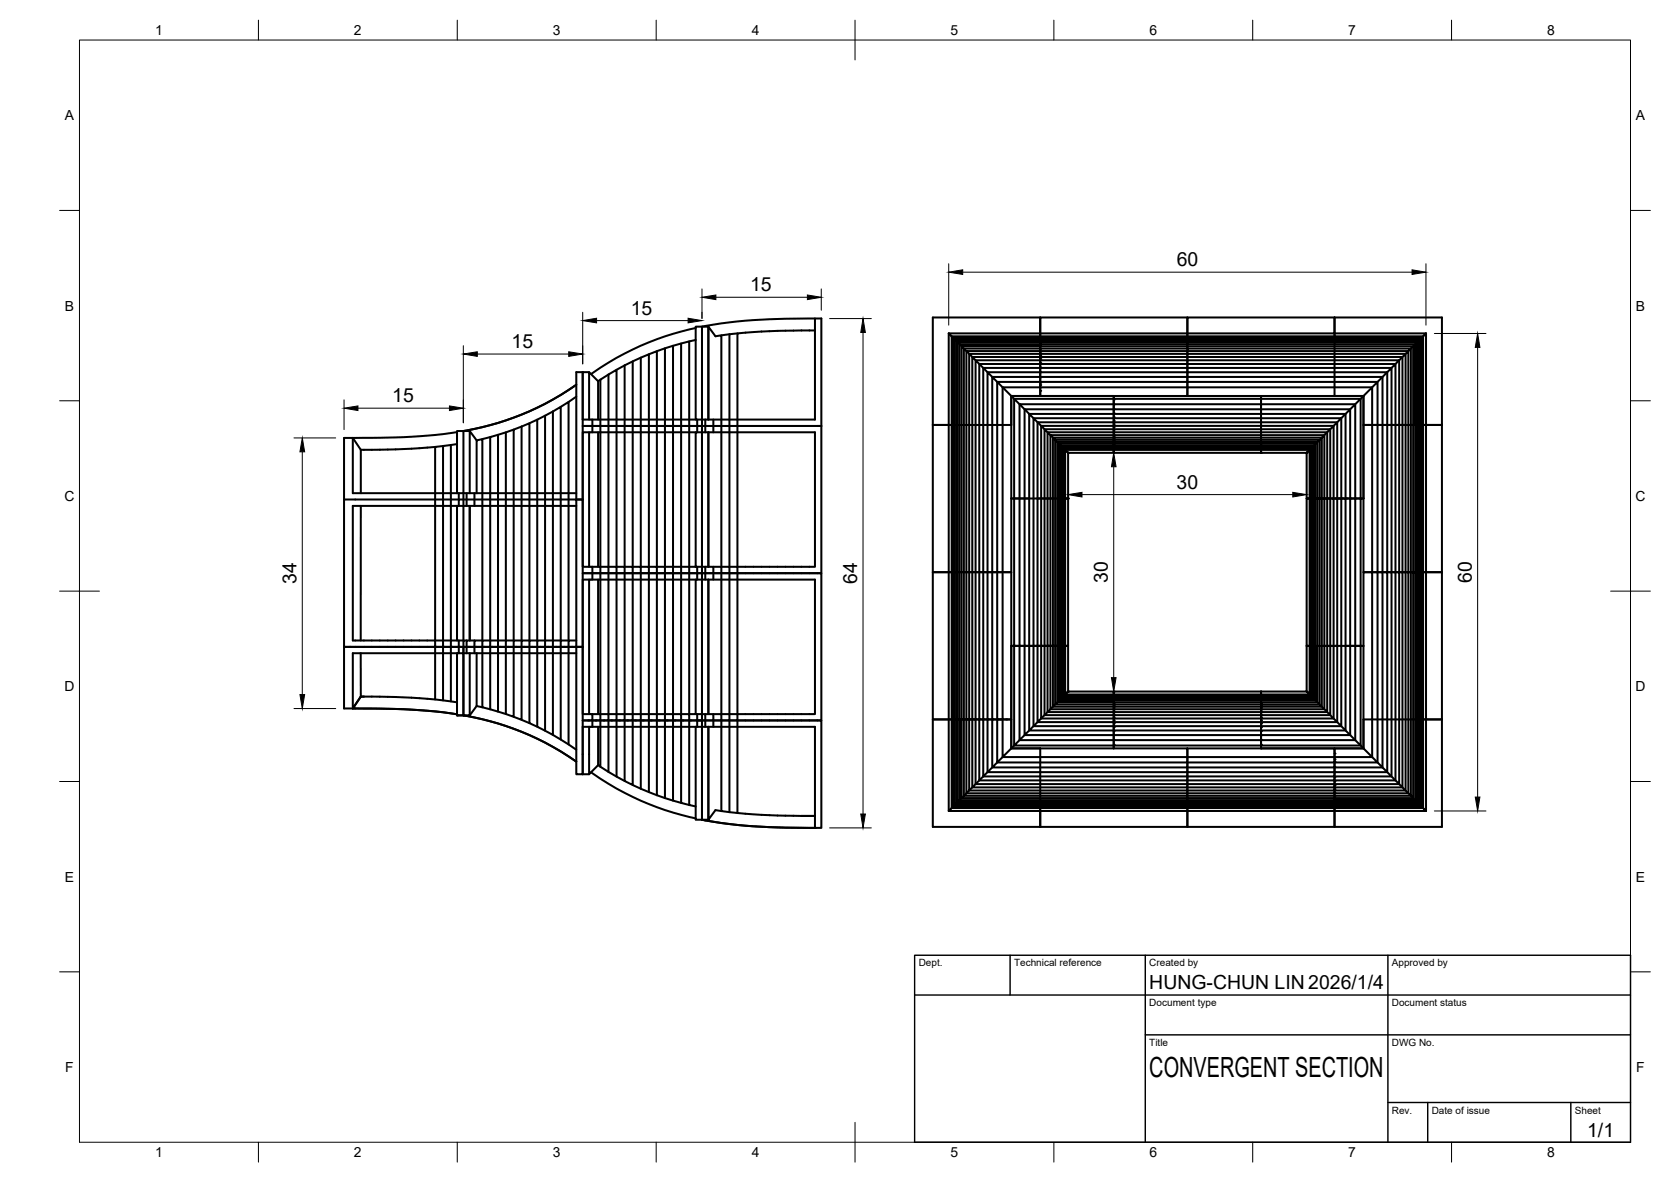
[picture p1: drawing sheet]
<svg xmlns="http://www.w3.org/2000/svg" width="420mm" height="297mm" viewBox="0 0 420 297" stroke-linecap="round" stroke-linejoin="round" font-family="sans-serif">
<!-- layer: Visible -->
<g fill="none" stroke="#000" stroke-width=".51">
<path d="M335.6 79.8h-37v6.1M335.6 79.8v4h-97.1M335.6 79.8h27v27h-6.1M335.6 79.8v4M144.9 99.7l-1.9 1.3M146.5 93.5h1.6v11.9M146.5 93.5v32h-1.6M146.5 93.5h-1.6v32M148.1 93.5l2.3 2.3M150.4 95.8v9.6M151 95.4l-.6 .4M153 94.1l-2 1.3v47h2v1.6h-2v35.5h2v1.5h-2v11.7l-.6-.4v-9.6"/>
<path d="M157.1 91.8l2-1v51.6h2v1.6h-2v35.5h2v1.5h-2v16.3l-2-1v-15.3h2v-1.5h-2v-35.5h2v-1.6h-2zM157.1 91.8l-2.1 1.1M159.1 90.8l4.1-1.8v53.4h2v1.6h-2v35.5h2v1.5h-2v18.1l2 .7M161.1 89.9v52.5h2.1v1.6h-2.1v35.5h2.1v1.5h-2.1v17.2M167.2 87.5l-2 .8M169.2 86.9l-2 .6v54.9h2v1.6h-2v35.5h2v1.5h-2v19.6l-2-.8v-18.8h2v-1.5h-2v-35.5h2v-1.6h-2v-54.1l-2 .7M171.3 86.3l2-.5v56.6h3.2v-33.8h-1.6v33.8M174.9 82.4a70.1 70.1 0 0 0-26.3 11.6M174.9 82.1h1.6v23.3h-1.6zM174.9 85.4l-1.6 .4M183.4 84l-2 .3M204.9 83a188.7 188.7 0 0 0-19.5 .8v58.6h19.5v-33.8h-28.4"/>
<path d="M204.9 80l-3.4 .1a132 132 0 0 0-25 2h1.6v23.3v-23.3l1.8 2.4 1.5-.2v58.1h2v1.6h-2v35.5h2v1.5h-2v22.8l2 .3v-23.1h2v-1.5h-2v-35.5h2v-1.6h-2v-58.4l2-.2M238.6 83.8l-.1 23M238.6 83.8l.7 .7v22.3M240.6 85.9l.2 .2v20.7M240.6 85.9v115.8M240.6 85.9h115.9M242.4 87.6l.6 .6v55.6h.7v37h.8v17.1l-.8 .8v-17.9h-.7v-37h-.6zM243.7 88.9h17.9v-.7h37v-.6h56.2l-.7 .6h-55.5v.7h-37v.8h-17.1zM245.3 90.5l.9 1v52.3h1v37h1.1v13.2l-1.1 1.1v-14.3h-1v-37h-.9zM247.2 92.5h14.4v-1h37v-1h53.2l-.9 1h-52.3v1h-37v1h-13.3zM261.6 86.1h-20.8l.5 .4v57.3h.5v37h.6v19.2l-.6 .6h56.8v-.6h37v-.6h18.5l-.7-.7v-54.9h-.8v-37h-.8v-16.3l.8-.8h-54v.8h-37v1h-15.4l1 1v51.3h1.1v37h1.2v12.1l-1.2 1.1h50.3v-1.1h37v-1.3h10.8l-1.4-1.3v-46.5h-2.2v37M261.6 86.1v13.4h-7.3l-2.2-2.2h9.5v-1.3h37v-1.3h49l-1.2 1.3h-47.8v1.3h-37v2.2h37v-13.4"/>
<path d="M261.6 85.9v-6.1h37v6.1M261.6 85.9v-6.1h-27.1v27M261.6 85.9v.2M280 99.5v.7h62.1l-1.3 1.4h-60.8v1.3h-22.4l1.2 1.1h21.2v-1.1h59.5l1.3-1.3v23.7h1.3v-25.1l.7-.7h-7.2M280 99.5v12.6M280 99.5h-25.7v7.3M298.6 86.1h-37v.4h-20.3l.5 .5h19.8v-.5h37v-.4h37M298.6 85.9v.2M335.6 99.5h-37v-2.2h46.4l1.4-1.3v10.8h1.2v37h1.2v50.2l-1.2-1.1h-12v1.1h-37v1.1h-51.4l-1 1v-15.3h-.9v-37h-.8v-54.1l.8 .8h16.3v-.8h37v-.8h54.8l.7-.7v18.6h.7v37h.5v56.8l-.5-.6h-19.2v.6h-37v.5h-57.3l-.5 .4v-20.7M335.6 86.1v13.4M335.6 85.2v.7M335.6 83.8v.8"/>
<path d="M335.6 84.5h-96.3l.2 .2h118.1l-.3 .3v117.6l-.3-.3v-117l-.3 .4h-116.3l.2 .2h21M335.6 84.5v1.4M335.6 83.8h22.9M335.6 99.5h7.2v25.8M335.6 85.9v.2M348.8 93.5l1.1-1v14.3h1v37h.9v53.2l-.9-.9v-52.3h-1v-37h-1.1zM352.6 89.7l.8-.8v17.9h.7v37h.7v56.2l-.7-.6v-55.6h-.7v-37h-.8zM356.5 85.9l-.2 .2h-20.7M356.5 85.9v115.8M358.5 83.8l-.7 .7h-22.2M358.6 83.8v97h4M88.7 110.1v13.8h26.2"/>
<path d="M88.7 110.1l2 2.9M88.7 110.1h-2.2v15.4M90.7 113v10.9M109.4 112.3a191.5 191.5 0 0 1-18.7 .7M111.4 112.1l-2 .2v48.7h2v1.6h-2v13.2a191.5 191.5 0 0 0-18.7-.7M111.4 112.1l2-.3v49.2h-2zM114.9 108.6a165.7 165.7 0 0 1-26.2 1.5M114.9 111.6l-1.5 .2M116.5 108.3a69.5 69.5 0 0 0 28.4-11.6 69.1 69.1 0 0 1-28.4 11.6zM116.5 108.3h-1.6v15.6h1.6M118.1 108.3h-1.6v15.6M119.8 110.7l-1.7-2.4v15.6"/>
<path d="M123.3 109.8l-2 .5M129.2 108l-4 1.3M131.1 107.2l2-.8v54.6h-2v1.6h-1.9v17.5l-2-.7v-16.8h2v-1.6h1.9zM131.1 107.2l-1.9 .8v53h-2v1.6h-2v16.2l-1.9-.5v-15.7h1.9v-1.6h2v-52.3M133.1 106.4l2-.9v55.5h-2v1.6h2M137.1 104.5l-2 1M139 103.4l2-1.2v58.8h-2v1.6h-1.9v21l-2-1v-20M139 103.4v57.6h-1.9v1.6h-2M139 103.4l-1.9 1.1v56.5h-2v1.6M141 102.2l2-1.2v60h-2v1.6h-2v22.1l-1.9-1.1M146.5 105.4h28.4M148.1 108.6h-1.6v33.8h1.6"/>
<path d="M148.9 105.4v3.2M150.4 108.6v33.8M174.9 108.6h-26.8v33.8h.8v1.6h-2.4h30v-1.6M175.3 108.6v-1.6h1.2v1.6M175.3 105.4v1.6h-28.8h30v-1.6M176.5 105.4h28.4v-25.4h1.6v27h-1M176.5 108.6v33.8M177.3 105.4v3.2M178.1 108.6v33.8M179.4 105.4v3.2M205.5 107h1v37h-21.1v35.5h19.5v-33.8h-28.4M205.5 107h-29v1.6"/>
<path d="M234.5 106.8v37h6.1M234.5 106.8h4v97M234.5 106.8h4M238.5 106.8h.9M239.3 106.8h1.3M239.3 106.8v96.3l.2-.3v-118.1l.3 .3h117.5l-.3 .3h-116.9l.3 .4v116.2l.2-.2v-20.9M240 106.8h.6M240.6 106.8h.2M240.8 106.8v37h.5v37h.5v19.8l-.5 .5v-20.3h-.5v-37M240.8 106.8h13.5M254.3 106.8v37h-2.2v-46.5l-1.4-1.3h10.9v-1.3h37v-1.2h50.2l-1.2 1.2v12.1h1.2v37h1.1v51.3l1 1h-15.3v.9h-37v.9h-54.1l.8-.9v-16.2h-.8v-37h-.8v-54.9l-.7-.7h18.6v-.6h37v-.6h56.7l-.5 .6v19.2h.5v37h.5v57.3l.5 .4h-20.7M254.3 106.8v-7.3l.7 .7h25v1.4h-23.7l1.3 1.3v59.4h1.2v21.3l-1.2 1.1v-22.4h-1.3v-60.7l-1.3-1.4v62.1h-.7"/>
<path d="M259.9 105.1l1 1v56.2h.9v18.3l.8-.9v-17.4h-.8v-55.3l-.9-.9h19.1v-1h57.2l-1 1h-56.2v.9h-18.2l.8 .9h17.4v-.9h55.3l.9-.9v19.2h1v57.2l-1-1v-56.2h-.9v-18.3l-.8 .9v17.4h.8v55.3l.9 .9h-19.1v1h-57.2l1-1h56.2v-.9h18.2l-.8-.9h-17.4v.9h-55.3l-.9 .9v-19.2h-1zM262.6 107.9l.8 .7h16.6v-.7h54.5l-.8 .7v16.7h.8v54.4l-.8-.7h-16.6v.7h-54.5l.8-.7v-16.7h-.8zM263.4 108.6l.7 .8v52.9h.7v15.3l.5-.6v-14.7h-.5v-52.3l-.7-.6h15.9v-.8h53.7l-.7 .8h-53v.6h-15.2l.5 .5h14.7v-.5h52.4l.6-.6v15.9h.7v53.7l-.7-.8v-52.9h-.6v-15.3l-.6 .5v14.8h.6v52.3l.6 .6h-15.9v.8h-53.7l.7-.8h53v-.6h15.3l-.6-.6h-14.7v.6h-52.3l-.7 .6v-15.9h-.7zM268.5 113.8l-.7-.7v12.2h-.2v37h-.3v12.7l.3-.2v-12.5h.2v-37h.2M268.5 113.8h.1M280 113.8v-.7h-12.2l-.2-.3v12.5h-.3v37h-.3v-50l-.2-.2v13.2M280 113.8h37.1M280 110.4v1.9M280 112.3v1.5M280 113.8h-11.4v11.5M280 112.3h-13l.3 .3v12.7M280 112.1h-13.2v13.2"/>
<path d="M317.1 112.1h13.2l-.2 .2h-50.1v.3h37.1v.2h12.4l-.2 .3v12.2h-.7M317.1 113.2v-.1h-37.1v-.3h-12.4l-.3-.2h12.7v.2h37.1v.3h12.2l-.7 .7M317.1 112.1h-37.1v.2M317.1 111.1h-37.1v.4h-13.7l.4 .4v50.4h.1v-37M317.1 112.1h-37.1v-.2h50.4l.4-.4v13.8h.5v37M317.1 110.5h14.7l-.5 .6v14.2h.5v37M317.1 104h21.2l-1.1 1.1v20.2h1.1v37M317.1 111.1v1M317.1 106v4.1M317.1 104v-4.5v11M317.1 111.1h14.2l-.5 .4h-50.8v.4h-13.3l.1 .2h13.2M317.1 110.5h-37.1v.6h-14.2l-.5-.6v14.8"/>
<path d="M317.1 104h-37.1v1.1h-20.1l-1.1-1.1v21.3M317.1 110.5v1.6M317.1 112.6v.9M317.1 113.6v.1M317.1 113.8h.1M317.1 112.1v.5M317.1 113.8h11.4v11.5M317.1 112.6h12.7l.3-.3v13M317.1 113.4v.4M317.1 112.1h13.2v13.2M328.6 113.8h-.1M356.3 106.8v-20.7l-.5 .4h-57.2v.5h-37v.6h-19.2l-.6-.6v56.8h.6v37h.6v18.6l.7-.7h54.9v-.8h37v-.9h16.2l.8 .9v-54.1h-.8v-37h-.9v-15.3l-1 1h-51.3v1h-37v1.2h-12.1l-1.2-1.2v50.3h1.2v37h1.2v10.8l1.4-1.3h46.5v-2.2h-37"/>
<path d="M356.3 106.8h-13.5v-7.3l2.2-2.2v9.5h1.4v37h1.2v49.1l-1.2-1.3v-47.8h-1.4v-37h-2.2v37h13.5M356.3 106.8h.2M356.5 106.8h6.1v37h-6.1M356.5 106.8v-20.9l.2-.2v116.2l.3 .4h-116.9l-.3 .3h117.5l.3 .2v-118.1l.2-.2v96.3M90.7 127.1v33.9M114.9 127.1h-26.2v33.9h20.7v1.6h-22.9M114.9 127.1v33.9h-1.5v1.6M114.9 127.1h30M115.4 123.9v1.6h-28.9v37.1M115.4 127.1v-1.6h29.5v37.1h-1.9v24.5l1.9 1.3M116.5 123.9h28.4M116.5 123.9v37.1h-1.6"/>
<path d="M117.3 123.9v3.2M118.1 127.1v33.9M119.3 123.9v3.2M119.8 123.9v-13.2l1.5-.4v50.7h-2v1.6h-2M144.9 125.5h1.6v37.1M258.8 125.3v37h1.1v20.2l-1.1 1.1h58.3v-1.1h20.1l1.1 1.1v-21.3M258.8 125.3h-4.5h11M260.7 125.3h4.2M265.3 125.3v37h.5v14.2l-.5 .5h14.7M265.3 125.3h1.5M265.8 125.3v37h.5v13.8l.4-.4h50.4v-.2h-37.1M265.8 125.3h1"/>
<path d="M265.8 125.3v-14.2l.5 .4v50.8h.4v13.4l.1-.2v-13.2M266.8 125.3v37h.2M266.8 125.3h.5M267.3 125.3h1M268.1 125.3h.4M268.4 125.3h.1M268.5 125.3h.1M268.6 125.3l-.1 37M328.5 125.3h1.6M328.6 125.3l-.1 37M330.1 125.3h.2v37M330.1 125.3h1.8"/>
<path d="M330.3 125.3v-13.2l.1-.2v13.4h.4v50.8l.5 .4v-14.2M330.3 125.3h12.5M342.8 125.3h-.7v62.1l-1.3-1.4v-60.7h-1.3v-22.4l-1.2 1.1v21.3h1.2v59.4l1.3 1.3h-23.7v1.4h25l.7 .7v-7.3M148.1 145.7h-1.6v33.8h1.6M148.9 142.4h2.1v1.6h-2.1v1.7M150.4 145.7v33.8M174.9 145.7h-26.8v33.8h.8v1.5h-2.4h30M175.3 142.4v1.6h-2v35.5h3.2v-33.8h-1.6v33.8M175.3 145.7v-1.7h1.2v1.7M176.5 142.4h.8v1.6h-.8zM176.5 145.7v-1.7h30v37h-21.1v23.3l-2-.2M176.5 145.7v33.8"/>
<path d="M177.3 142.4h2.1v1.6h-2.1v1.7M178.1 145.7v33.8M179.4 142.4h2v1.6h-2v1.7M240.6 143.8h-6.1v37h6.1M240.6 143.8h.2M240.8 143.8h13.5v37h-2.2v-37h-1.4v-47.8l-1.2-1.3v49.1h1.2v37h1.4v9.5l2.2-2.2v-7.3h-13.5M356.3 143.8v-37h-.5v-20.3l-.5 .5v19.8h.5v37h.5v37M356.3 143.8h.2M356.5 143.8h6.1v37M86.5 162.6v15.4l7 .1a145.7 145.7 0 0 1 21.4 1.4 165.7 165.7 0 0 0-26.2-1.5l2-2.9h.8M86.5 162.6h30M90.7 164.2v10.9"/>
<path d="M111.4 176l3.5 .5M113.4 162.6v13.7M113.4 162.6h-2v13.4l-2-.2M114.9 164.2h-26.2v13.8l2-2.9M114.9 179.8h1.6M115.4 161v1.6h-2M115.4 164.2v-1.6h1.1v17.2h-1.6v-15.6h1.6M116.5 179.8a69.5 69.5 0 0 1 28.4 11.6 69.1 69.1 0 0 0-28.4-11.6zM116.5 164.2h28.4M116.5 164.2v-1.6h.8v1.6M116.5 164.2v15.6h1.6v-15.6M117.3 161h-.8v1.6h.8"/>
<path d="M117.3 162.6h27.6M119.3 164.2v-1.6h2v-1.6h2v-51.2l1.9-.5v51.7h-1.9v1.6h-2v15.1l2 .6M119.3 161h-2v1.6M119.8 177.4l1.5 .3M119.8 177.4l-1.7 2.4M119.8 164.2v13.2M125.2 178.8l2 .6M144.9 161h-1.9v1.6h-2v23.3l2 1.2M144.9 162.6v32h1.6v-32M144.9 162.6h1.6M148.9 179.5h2.1v1.5h-2.1v1.7M175.3 179.5v1.5h-2v21.3l1.6 .4"/>
<path d="M176.5 179.5v1.5h-1.2v1.7M176.5 179.5h.8v1.5h-.8zM177.3 179.5h2.1v1.5h-2.1v1.7M179.4 179.5h2v1.5h-2v1.7M254.3 162.3h12.5M254.3 162.3v25.8h7.3M265.2 162.3h1.8M266.8 162.3v13.2h13.2M267 162.3h1.6M267 162.3v13l.3-.3h12.7M268.5 173.8l-.7 .7h12.2v.3h37.1v.2h12.7l-.3-.2h-12.4v-.3h-37.1v-.1M268.5 162.3h-.7v12.2l-.2 .3h12.4v.2h37.1v.3h-50.1l-.2 .2h13.2"/>
<path d="M268.6 162.3v11.5h11.4M268.6 173.8h-.1M280 173.8h37.1M280 175.5v12.6v-11.1M280 175.5v1.5M280 174.1v.9M280 173.9v.1M280 173.8h.1M280 175v.5M280 173.8v.4M317.1 175.3v.2h-37.1M317.1 175.5v12.6"/>
<path d="M317.1 175.3v.2M317.1 173.8v1.5M328.5 162.3h.1M328.5 162.3v11.5h-11.4M328.5 173.8h.1M328.6 162.3h.4M328.6 162.3h.1M328.8 162.3h1M329.1 162.3h.2v-37h.2v-12.5l.3-.2v12.7h-.3v37h-.2v12.2l-.7-.7M329.8 162.3h.5M329.8 162.3v12.7l.3 .3h-13M330.3 162.3v13.2l-.2-.2v-50h-.3v37h-.3v12.5l-.2-.3h-12.2v-.7"/>
<path d="M330.3 162.3v-37h.1v50.4l.4 .4h-13.7v.4h-51.3l.5-.4h50.8v-.4h13.3l-.1-.2h-13.2M330.3 162.3h1M330.3 162.3h1.5M330.3 162.3v13.2h-13.2M331.8 162.3v14.7l-.5-.5h-14.2v.5h-37.1M331.8 162.3h11h-4.5M332.3 162.3h4.1M129.2 180.1l1.9 .8v-18.3h2v19.1l2 .9M131.1 180.9l2 .8M139 184.7l2 1.2M148.1 182.7h-1.6v11.9h1.6M148.6 194.1a70.1 70.1 0 0 0 26.3 11.6"/>
<path d="M151 192.7l2 1.3v-13h2v-1.5h-2v-35.5h2v-1.6h-2v-48.3l2-1.2v49.5h2.1v1.6h-2.1v35.5h2.1v1.5h-2.1v14.2l2.1 1.1M153 194l2 1.2M159.1 197.3l4.1 1.8M174.9 182.7h-26.8v11.9l2.3-2.3M174.9 182.7v23.3h1.6v-23.3M174.9 182.7h1.6M176.5 182.7h28.4v25.4M176.5 181h30v27.1h-1.6M176.5 181v25M240.6 180.8h-6.1v27h27.1M240.6 180.8h.2M242.4 200l.6-.6h55.6v-.7h37v-.8h17l.8 .8h-17.8v.7h-37v.6z"/>
<path d="M245.3 197l.9-.9h52.4v-1h37v-1.1h13.2l1.1 1.1h-14.3v1h-37v.9zM261.6 188.1v13.4M261.6 188.1h-7.3l.7-.7v-25.1h1.3v23.7l1.3-1.3h59.5v-1.1h21.2l1.2 1.1h-22.4v1.3h-60.8l-1.3 1.4h62.1v.7M342.8 180.8h13.5M342.8 180.8v7.3h-25.7M356.3 180.8v20.7l.2 .2M356.3 180.8h.2M356.5 180.8h.6M356.5 180.8h1.3M357.7 180.8h.9M357.8 180.8v22.3l.7 .7M358.6 180.8l-.1 23"/>
<path d="M358.6 180.8h4M362.6 180.8v27h-27v-6.1M167.2 200.6l2 .6v-20.2h2.1v-1.5h-2.1v-35.5h2.1v-1.6h-2.1v-55.5l2.1-.6v56.1h2v1.6h-2v35.5h2v1.5h-2v20.8l2 .5M169.2 201.2l2.1 .6M176.5 206a141.6 141.6 0 0 0 28.4 2.1M181.4 203.8l-1.5-.2-1.8 2.4v-23.3v23.3h-1.6M185.4 204.3a188.7 188.7 0 0 0 19.5 .7M238.6 203.8h23M240.6 201.7h115.9M261.6 201.5h37v-.4h37v-.5h19.7l.5 .5h-20.2v.4h-37M261.6 201.5h-20.8l-.2 .2M261.6 201.7v.7"/>
<path d="M261.6 203v.8M261.6 201.7v1.4M261.6 203.1h-22.3l-.7 .7M261.6 201.5v.2M261.6 203.8v4M298.6 201.5v-13.4h37v2.2h-37v1.3h-47.9l-1.2 1.3h49.1v-1.3h37v-1.3h9.4l-2.2-2.2h-7.2v13.4M298.6 201.7v6.1h-37M298.6 201.7v6.1h37v-6.1M298.6 201.5v.2M335.6 201.7h20.9l.2 .2h-116.3l-.3 .4v-117l-.3-.3v117.6l-.3 .2h118.1l.2 .3h-96.2M335.6 201.5v.2M358.6 203.8h-97v4"/>
</g>
<g fill="#000">
<circle cx="261.6" cy="96.2" r=".25"/>
<circle cx="261.6" cy="87.6" r=".25"/>
<circle cx="261.6" cy="96.8" r=".25"/>
<circle cx="261.6" cy="94.8" r=".25"/>
<circle cx="261.6" cy="93.5" r=".25"/>
<circle cx="261.6" cy="92.3" r=".25"/>
<circle cx="261.6" cy="91.2" r=".25"/>
<circle cx="261.6" cy="90.2" r=".25"/>
<circle cx="261.6" cy="89.3" r=".25"/>
<circle cx="261.6" cy="88.4" r=".25"/>
<circle cx="261.6" cy="86.3" r=".25"/>
<circle cx="261.6" cy="98.2" r=".25"/>
<circle cx="261.6" cy="86.9" r=".25"/>
<circle cx="335.6" cy="84.6" r=".25"/>
<circle cx="335.6" cy="85.9" r=".25"/>
<circle cx="239.3" cy="106.8" r=".25"/>
<circle cx="240.6" cy="106.8" r=".25"/>
<circle cx="268.5" cy="113.8" r=".25"/>
<circle cx="280" cy="112.1" r=".25"/>
<circle cx="280" cy="110.4" r=".25"/>
<circle cx="280" cy="109.2" r=".25"/>
<circle cx="280" cy="110.9" r=".25"/>
<circle cx="280" cy="110.1" r=".25"/>
<circle cx="280" cy="109.7" r=".25"/>
<circle cx="280" cy="108" r=".25"/>
<circle cx="280" cy="107.3" r=".25"/>
<circle cx="280" cy="105.8" r=".25"/>
<circle cx="280" cy="102.8" r=".25"/>
<circle cx="280" cy="112.4" r=".25"/>
<circle cx="280" cy="111.4" r=".25"/>
<circle cx="280" cy="108.6" r=".25"/>
<circle cx="280" cy="106.6" r=".25"/>
<circle cx="280" cy="104.8" r=".25"/>
<circle cx="280" cy="103.9" r=".25"/>
<circle cx="280" cy="100.4" r=".25"/>
<circle cx="280" cy="111.7" r=".25"/>
<circle cx="280" cy="110.8" r=".25"/>
<circle cx="280" cy="101.6" r=".25"/>
<circle cx="280" cy="111.2" r=".25"/>
<circle cx="317.1" cy="113.8" r=".25"/>
<circle cx="328.6" cy="113.8" r=".25"/>
<circle cx="344.1" cy="106.8" r=".25"/>
<circle cx="345.6" cy="106.8" r=".25"/>
<circle cx="346.2" cy="106.8" r=".25"/>
<circle cx="347.5" cy="106.8" r=".25"/>
<circle cx="348.8" cy="106.8" r=".25"/>
<circle cx="350" cy="106.8" r=".25"/>
<circle cx="351.1" cy="106.8" r=".25"/>
<circle cx="352.1" cy="106.8" r=".25"/>
<circle cx="353.1" cy="106.8" r=".25"/>
<circle cx="353.9" cy="106.8" r=".25"/>
<circle cx="354.7" cy="106.8" r=".25"/>
<circle cx="355.5" cy="106.8" r=".25"/>
<circle cx="356.1" cy="106.8" r=".25"/>
<circle cx="268.5" cy="125.3" r=".25"/>
<circle cx="330" cy="125.3" r=".25"/>
<circle cx="330.3" cy="125.3" r=".25"/>
<circle cx="330.7" cy="125.3" r=".25"/>
<circle cx="330.9" cy="125.3" r=".25"/>
<circle cx="331.2" cy="125.3" r=".25"/>
<circle cx="331.4" cy="125.3" r=".25"/>
<circle cx="331.6" cy="125.3" r=".25"/>
<circle cx="331.9" cy="125.3" r=".25"/>
<circle cx="332.2" cy="125.3" r=".25"/>
<circle cx="332.7" cy="125.3" r=".25"/>
<circle cx="333.1" cy="125.3" r=".25"/>
<circle cx="333.7" cy="125.3" r=".25"/>
<circle cx="334.3" cy="125.3" r=".25"/>
<circle cx="335" cy="125.3" r=".25"/>
<circle cx="335.8" cy="125.3" r=".25"/>
<circle cx="336.6" cy="125.3" r=".25"/>
<circle cx="337.5" cy="125.3" r=".25"/>
<circle cx="338.5" cy="125.3" r=".25"/>
<circle cx="339.5" cy="125.3" r=".25"/>
<circle cx="340.7" cy="125.3" r=".25"/>
<circle cx="341.9" cy="125.3" r=".25"/>
<circle cx="86.5" cy="162.6" r=".25"/>
<circle cx="87.9" cy="162.6" r=".25"/>
<circle cx="90.7" cy="175.1" r=".25"/>
<circle cx="109.6" cy="162.6" r=".25"/>
<circle cx="111.6" cy="162.6" r=".25"/>
<circle cx="113.6" cy="162.6" r=".25"/>
<circle cx="114.9" cy="179.8" r=".25"/>
<circle cx="115.1" cy="162.6" r=".25"/>
<circle cx="115.5" cy="162.6" r=".25"/>
<circle cx="116.5" cy="162.6" r=".25"/>
<circle cx="116.5" cy="179.8" r=".25"/>
<circle cx="117.5" cy="162.6" r=".25"/>
<circle cx="117.9" cy="162.6" r=".25"/>
<circle cx="119.6" cy="162.6" r=".25"/>
<circle cx="121.6" cy="162.6" r=".25"/>
<circle cx="123.6" cy="162.6" r=".25"/>
<circle cx="125.6" cy="162.6" r=".25"/>
<circle cx="127.6" cy="162.6" r=".25"/>
<circle cx="129.6" cy="162.6" r=".25"/>
<circle cx="131.7" cy="162.6" r=".25"/>
<circle cx="133.7" cy="162.6" r=".25"/>
<circle cx="135.7" cy="162.6" r=".25"/>
<circle cx="137.7" cy="162.6" r=".25"/>
<circle cx="139.7" cy="162.6" r=".25"/>
<circle cx="141.7" cy="162.6" r=".25"/>
<circle cx="143.7" cy="162.6" r=".25"/>
<circle cx="145.1" cy="162.6" r=".25"/>
<circle cx="145.5" cy="162.6" r=".25"/>
<circle cx="145.9" cy="162.6" r=".25"/>
<circle cx="255.2" cy="162.3" r=".25"/>
<circle cx="256.4" cy="162.3" r=".25"/>
<circle cx="257.6" cy="162.3" r=".25"/>
<circle cx="258.6" cy="162.3" r=".25"/>
<circle cx="259.6" cy="162.3" r=".25"/>
<circle cx="260.5" cy="162.3" r=".25"/>
<circle cx="261.3" cy="162.3" r=".25"/>
<circle cx="262.1" cy="162.3" r=".25"/>
<circle cx="262.8" cy="162.3" r=".25"/>
<circle cx="263.4" cy="162.3" r=".25"/>
<circle cx="264" cy="162.3" r=".25"/>
<circle cx="264.5" cy="162.3" r=".25"/>
<circle cx="264.9" cy="162.3" r=".25"/>
<circle cx="265.2" cy="162.3" r=".25"/>
<circle cx="265.6" cy="162.3" r=".25"/>
<circle cx="265.7" cy="162.3" r=".25"/>
<circle cx="265.9" cy="162.3" r=".25"/>
<circle cx="266.2" cy="162.3" r=".25"/>
<circle cx="266.4" cy="162.3" r=".25"/>
<circle cx="266.8" cy="162.3" r=".25"/>
<circle cx="267.1" cy="162.3" r=".25"/>
<circle cx="268.5" cy="173.8" r=".25"/>
<circle cx="280" cy="177.2" r=".25"/>
<circle cx="280" cy="176.8" r=".25"/>
<circle cx="280" cy="177.9" r=".25"/>
<circle cx="280" cy="178.4" r=".25"/>
<circle cx="280" cy="177.4" r=".25"/>
<circle cx="280" cy="179" r=".25"/>
<circle cx="280" cy="179.6" r=".25"/>
<circle cx="280" cy="173.8" r=".25"/>
<circle cx="317.1" cy="178.4" r=".25"/>
<circle cx="317.1" cy="179" r=".25"/>
<circle cx="317.1" cy="175.2" r=".25"/>
<circle cx="317.1" cy="176.8" r=".25"/>
<circle cx="317.1" cy="179.6" r=".25"/>
<circle cx="317.1" cy="175.5" r=".25"/>
<circle cx="317.1" cy="177.9" r=".25"/>
<circle cx="317.1" cy="177.2" r=".25"/>
<circle cx="317.1" cy="177.4" r=".25"/>
<circle cx="328.6" cy="162.3" r=".25"/>
<circle cx="328.6" cy="173.8" r=".25"/>
<circle cx="147.9" cy="181" r=".25"/>
<circle cx="149.8" cy="181" r=".25"/>
<circle cx="151.7" cy="181" r=".25"/>
<circle cx="153.7" cy="181" r=".25"/>
<circle cx="155.7" cy="181" r=".25"/>
<circle cx="157.7" cy="181" r=".25"/>
<circle cx="159.7" cy="181" r=".25"/>
<circle cx="161.7" cy="181" r=".25"/>
<circle cx="163.7" cy="181" r=".25"/>
<circle cx="165.7" cy="181" r=".25"/>
<circle cx="167.6" cy="181" r=".25"/>
<circle cx="169.6" cy="181" r=".25"/>
<circle cx="171.6" cy="181" r=".25"/>
<circle cx="173.6" cy="181" r=".25"/>
<circle cx="175.1" cy="181" r=".25"/>
<circle cx="175.5" cy="181" r=".25"/>
<circle cx="175.9" cy="181" r=".25"/>
<circle cx="241" cy="180.8" r=".25"/>
<circle cx="241.7" cy="180.8" r=".25"/>
<circle cx="242.4" cy="180.8" r=".25"/>
<circle cx="243.2" cy="180.8" r=".25"/>
<circle cx="244" cy="180.8" r=".25"/>
<circle cx="245" cy="180.8" r=".25"/>
<circle cx="246" cy="180.8" r=".25"/>
<circle cx="247.1" cy="180.8" r=".25"/>
<circle cx="248.3" cy="180.8" r=".25"/>
<circle cx="249.6" cy="180.8" r=".25"/>
<circle cx="251" cy="180.8" r=".25"/>
<circle cx="251.5" cy="180.8" r=".25"/>
<circle cx="253" cy="180.8" r=".25"/>
<circle cx="280" cy="182.7" r=".25"/>
<circle cx="280" cy="183.7" r=".25"/>
<circle cx="280" cy="187.2" r=".25"/>
<circle cx="280" cy="180.3" r=".25"/>
<circle cx="280" cy="181" r=".25"/>
<circle cx="280" cy="181.8" r=".25"/>
<circle cx="280" cy="184.8" r=".25"/>
<circle cx="280" cy="185.9" r=".25"/>
<circle cx="317.1" cy="182.7" r=".25"/>
<circle cx="317.1" cy="181.8" r=".25"/>
<circle cx="317.1" cy="180.3" r=".25"/>
<circle cx="317.1" cy="183.7" r=".25"/>
<circle cx="317.1" cy="185.9" r=".25"/>
<circle cx="317.1" cy="181" r=".25"/>
<circle cx="317.1" cy="184.8" r=".25"/>
<circle cx="317.1" cy="187.2" r=".25"/>
<circle cx="335.6" cy="189.4" r=".25"/>
<circle cx="335.6" cy="191.4" r=".25"/>
<circle cx="335.6" cy="197.4" r=".25"/>
<circle cx="335.6" cy="190.8" r=".25"/>
<circle cx="335.6" cy="194.1" r=".25"/>
<circle cx="335.6" cy="195.2" r=".25"/>
<circle cx="335.6" cy="196.3" r=".25"/>
<circle cx="335.6" cy="198.3" r=".25"/>
<circle cx="335.6" cy="199.2" r=".25"/>
<circle cx="335.6" cy="200" r=".25"/>
<circle cx="335.6" cy="192.8" r=".25"/>
<circle cx="356.5" cy="180.8" r=".25"/>
<circle cx="357.8" cy="180.8" r=".25"/>
<circle cx="204.9" cy="208.1" r=".25"/>
<circle cx="261.6" cy="201.7" r=".25"/>
<circle cx="261.6" cy="203" r=".25"/>
<circle cx="335.6" cy="201.3" r=".25"/>
<circle cx="335.6" cy="200.7" r=".25"/>
</g>
<!-- layer: BORDER -->
<g fill="none" stroke="#000" stroke-width=".25">
<path d="M20 10.1h390v276.9h-390zM65 5.1v5M115 5.1v5M165 5.1v5M215 5.1v10M265 5.1v5M315 5.1v5M365 5.1v5M15 52.9h5M410 52.9h5M15 100.7h5M410 100.7h5"/>
<path d="M15 148.6h10M405 148.6h10M15 196.4h5M410 196.4h5M15 244.2h5M410 244.2h5M65 287v5M115 287v5M165 287v5M215 282.1v9.9M265 287v5M315 287v5"/>
<path d="M365 287v5"/>
</g>
<!-- layer: TITLEBLOCK -->
<path d="M230 240.1h180v46.9h-180zM230 250h180M254 240.1v9.9M288 240.1v46.9M349 240.1v46.9M288 260.1h122M349 277.1h61M359 277.1v9.9M395 277.1v9.9" fill="none" stroke="#000" stroke-width=".36"/>
<!-- layer: FD_Dimensions -->
<g fill="none" stroke="#000" stroke-width=".25">
<path d="M146.5 78.5v12.9M176.5 72.6v7.4M180 74.7h23M206.5 72.6v5.4M238.5 66.3v15.4M242.1 68.4h112.9M358.5 66.3v15.4M116.5 86.9v19.3M120 89h23M150 80.6h23M208.6 80.1h10.5M217 83.6v121"/>
<path d="M360.7 83.8h12.9M371.5 87.3v113M73.9 110.1h10.5M76 113.5v61M86.5 100.5v7.5M90 102.6h23M280 117.3v53M272.1 124.3h53M73.9 178.1h10.5M208.6 208.1h10.5M360.7 203.8h12.9"/>
</g>
<g fill="#000" stroke="#000" stroke-width=".25">
<path d="M146.5 80.6l3.5-.6v1.1zM173 80l3.5 .6-3.5 .5zM176.5 74.7l3.5-.6v1.2zM203 74.1l3.5 .6-3.5 .6zM238.5 68.4l3.6-.6v1.2zM355 67.8l3.5 .6-3.5 .6zM116.5 89l3.5-.6v1.2zM143 88.4l3.5 .6-3.5 .6zM217 80.1l.6 3.5h-1.2zM371.5 83.8l.6 3.5h-1.2zM76 110.1l.6 3.4h-1.2zM86.5 102.6l3.5-.6v1.2z"/>
<path d="M113 102l3.5 .6-3.5 .6zM280 113.8l.6 3.5h-1.1zM268.6 124.3l3.5-.6v1.2zM325.1 123.7l3.4 .6-3.4 .6zM75.4 174.5h1.2l-.6 3.6zM279.5 170.3h1.1l-.6 3.5zM216.4 204.6h1.2l-.6 3.5zM370.9 200.3h1.2l-.6 3.5z"/>
</g>
<text font-size="7" x="289" y="270.6">CONVERGENT SECTION</text>
<g font-size="4.9">
<text x="295.9" y="66.9">60</text>
<text x="188.6" y="73.2">15</text>
<text x="158.6" y="79.1">15</text>
<text x="128.6" y="87.5">15</text>
<text x="98.6" y="101.1">15</text>
<text x="295.8" y="122.8">30</text>
<text x="74.5" y="146.8" transform="rotate(-90 74.5 146.8)">34</text>
<text x="215.5" y="146.8" transform="rotate(-90 215.5 146.8)">64</text>
<text x="278.6" y="146.5" transform="rotate(-90 278.6 146.5)">30</text>
<text x="370.1" y="146.5" transform="rotate(-90 370.1 146.5)">60</text>
<text x="289" y="248.5">HUNG-CHUN LIN 2026/1/4</text>
<text x="399.1" y="285.7">1/1</text>
</g>
<g font-size="3.5">
<text x="39" y="8.8">1</text>
<text x="89" y="8.8">2</text>
<text x="139" y="8.8">3</text>
<text x="189" y="8.8">4</text>
<text x="239" y="8.8">5</text>
<text x="289" y="8.8">6</text>
<text x="339" y="8.8">7</text>
<text x="389" y="8.8">8</text>
<text x="16.3" y="30.2">A</text>
<text x="411.3" y="30.2">A</text>
<text x="16.3" y="78">B</text>
<text x="411.3" y="78">B</text>
<text x="16.2" y="125.9">C</text>
<text x="411.2" y="125.9">C</text>
<text x="16.2" y="173.7">D</text>
<text x="411.2" y="173.7">D</text>
<text x="16.3" y="221.6">E</text>
<text x="411.3" y="221.6">E</text>
<text x="16.4" y="269.4">F</text>
<text x="411.4" y="269.4">F</text>
<text x="39" y="290.8">1</text>
<text x="89" y="290.8">2</text>
<text x="139" y="290.8">3</text>
<text x="189" y="290.8">4</text>
<text x="239" y="290.8">5</text>
<text x="289" y="290.8">6</text>
<text x="339" y="290.8">7</text>
<text x="389" y="290.8">8</text>
</g>
<g font-size="2.5">
<text x="231" y="242.9">Dept.</text>
<text x="255" y="242.9">Technical reference</text>
<text x="289" y="242.9">Created by</text>
<text x="350" y="242.9">Approved by</text>
<text x="289" y="252.8">Document type</text>
<text x="350" y="252.8">Document status</text>
<text x="289" y="262.9">Title</text>
<text x="350" y="262.9">DWG No.</text>
<text x="350" y="279.9">Rev.</text>
<text x="360" y="279.9">Date of issue</text>
<text x="396" y="279.9">Sheet</text>
</g>
</svg>
